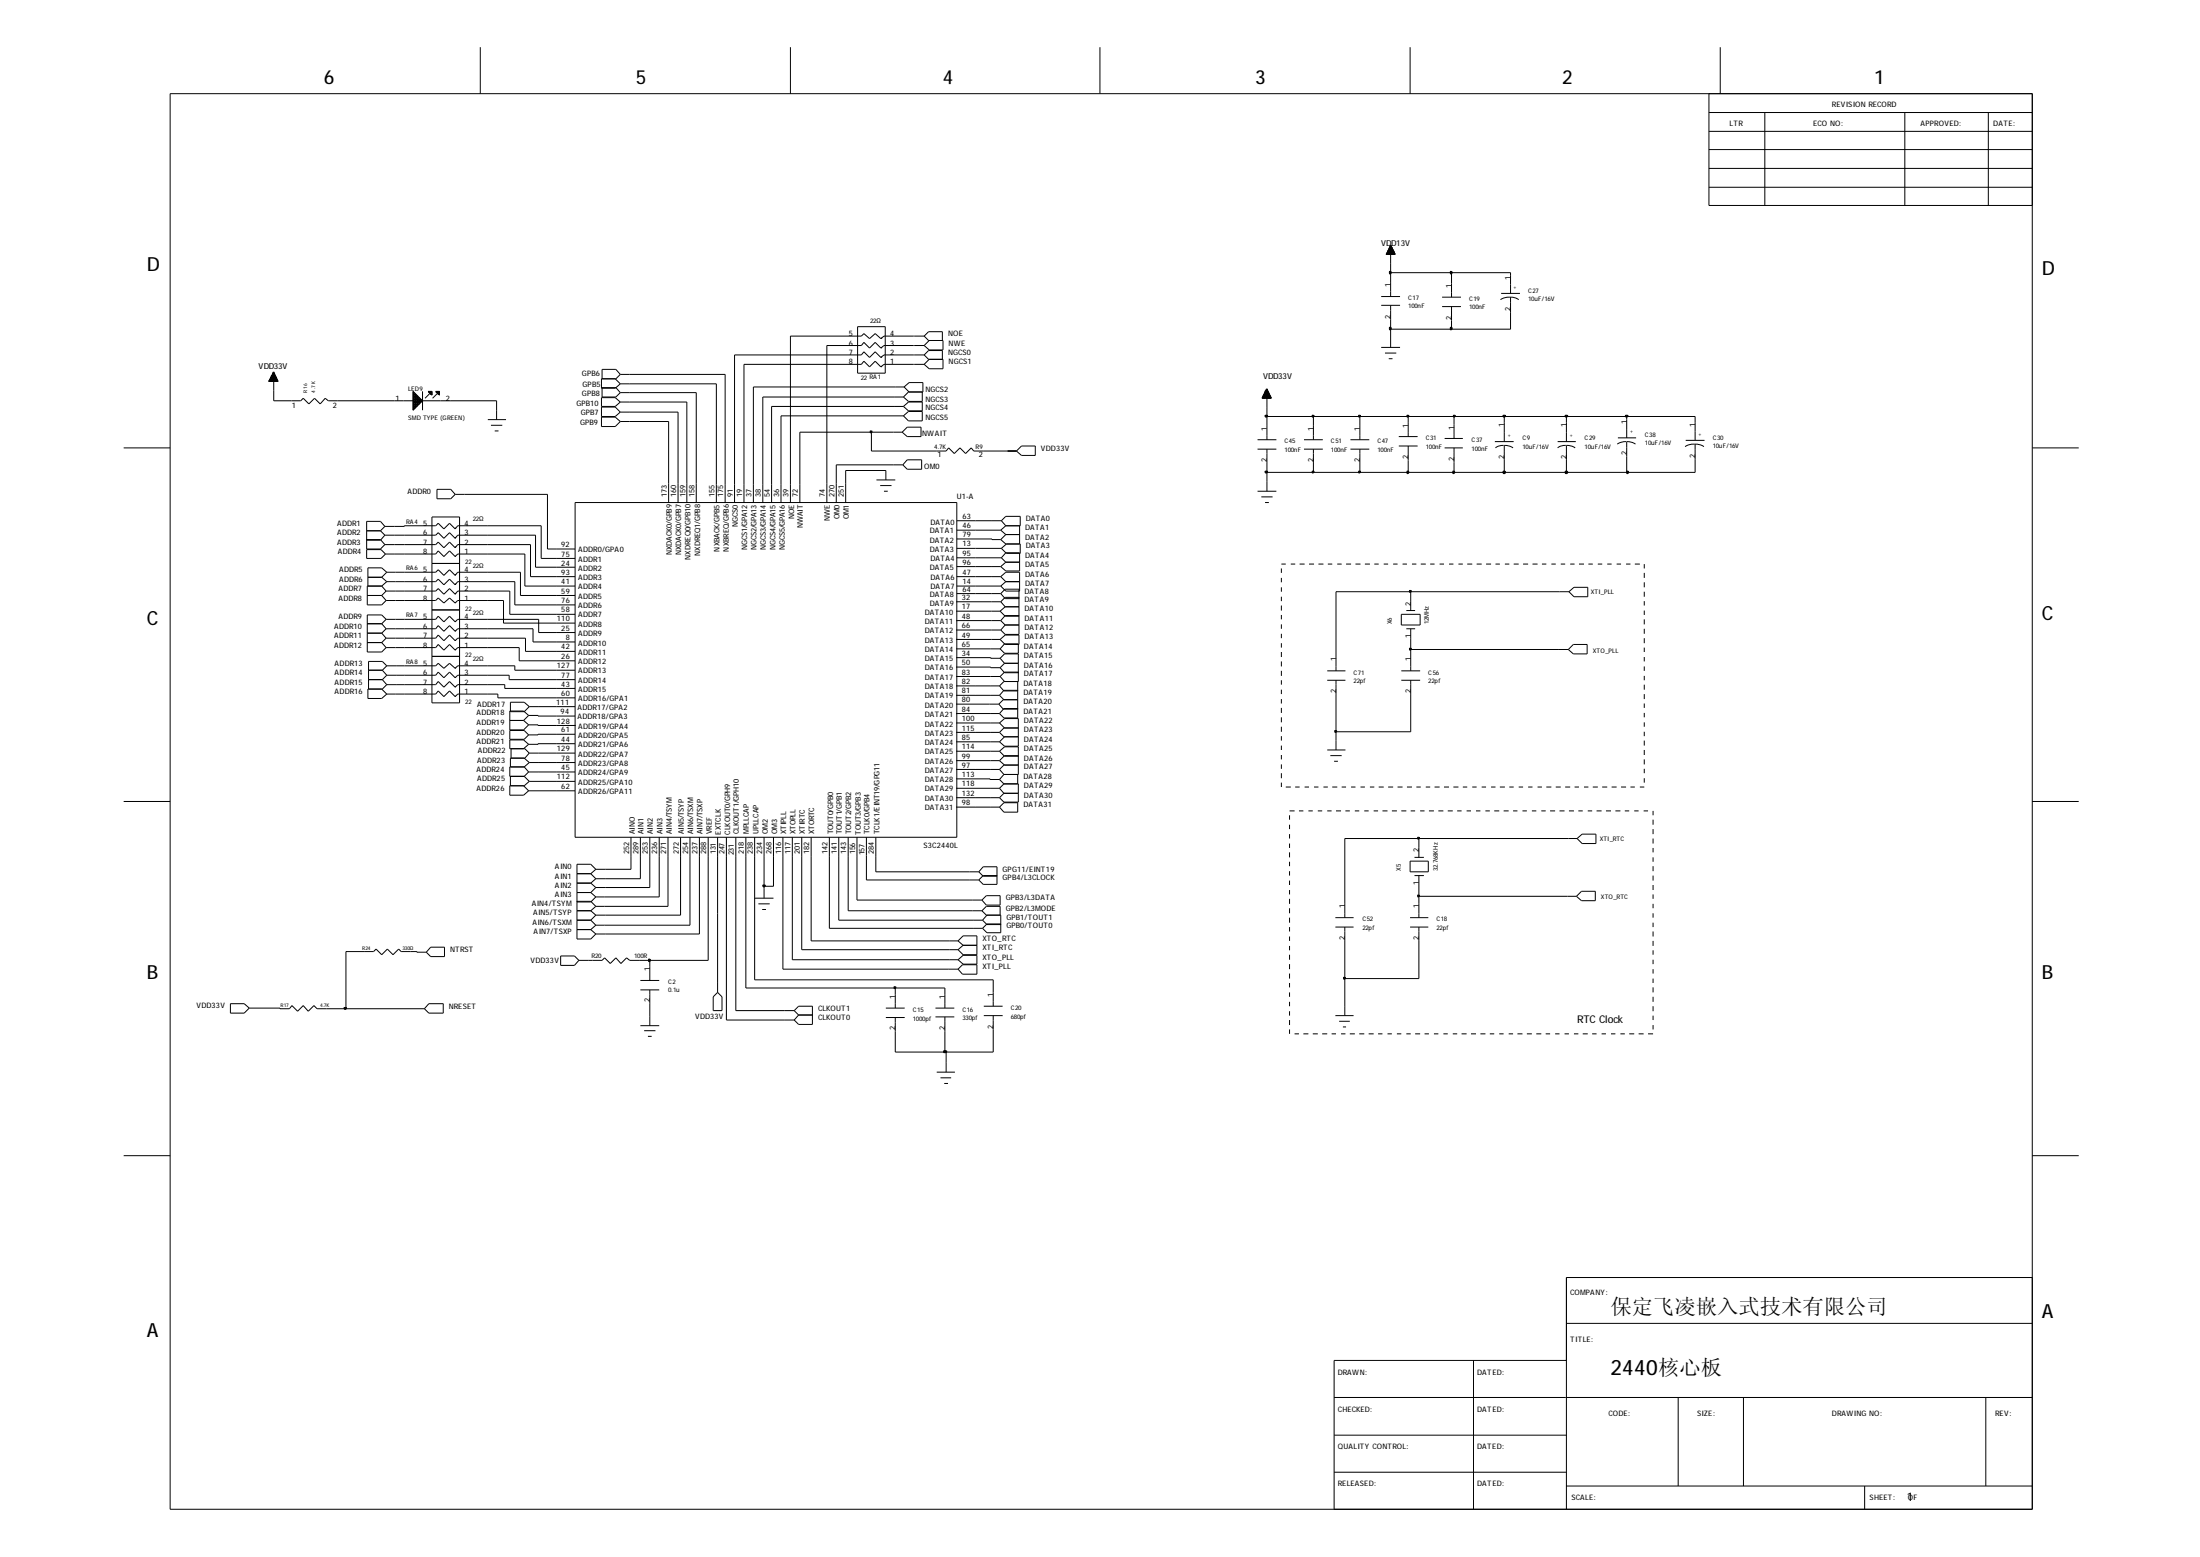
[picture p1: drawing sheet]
<svg xmlns="http://www.w3.org/2000/svg" width="297mm" height="210mm" viewBox="0 0 297 210" stroke-linecap="round" stroke-linejoin="round" font-family="sans-serif">
<g fill="none" stroke="#000" stroke-width=".13">
<path d="M22.9 12.6h251.2v190.9h-251.2zM64.8 6.4v6.2M106.6 6.4v6.2M148.3 6.4v6.2M190.2 6.4v6.2M230.5 15.2h43.6M230.5 17.7h43.6M230.5 12.6v15.1h43.6M232 6.4v6.2M238 15.2v12.5M256.9 15.2v12.5M268.1 15.2v12.5"/>
<path d="M186.3 40h2.5M186.9 34.3h1.2M187 34.1h1.1v.2M187.1 34h.9v.3M187.2 33.8h.8v.5M187.3 33.6h.6v.7M187.4 33.5h.4v.8M187.5 33.3h.2v1M187.5 33.2h.1M187.5 33.1v1.2M187.5 36.8h16.2v2.8M187.5 33v7"/>
<path d="M187.5 33l-.6 1.3M187.5 33l.6 1.3M187.5 33.1h.1v1.2M187.7 33.4h-.3v.9M187.8 33.5h-.5v.8M187.9 33.7h-.7v.6M188 33.9h-.9v.4M188 34.1h-1v.2M188.1 34.2h-1.2v.1M195.7 36.8v3.3M202.4 39.6h2.6M230.5 20.2h43.6"/>
<path d="M230.5 22.7h43.6M230.5 25.2h43.6M36.3 51.3h1.1M36.3 51.4v-.2h1.1v.2M36.4 51.2h.9v.2M36.5 51h.8M36.5 51.4v-.5h.8v.5M36.6 50.8h.6M36.6 50.7h.6v.7M36.6 50.6v.8M36.7 50.6h.4v.8M36.7 50.5h.3"/>
<path d="M36.8 50.3h.2v1.1M36.8 50.2h.1M36.8 50.1v1.3M36.9 50.1v3.9h3.7l.3-.3 .8 .8 .7-.8 .8 .8 .7-.8 .4 .3h11.4M36.9 50.1l.6 1.3h-1.3zM37 50.4h-.3v1M37.1 50.6h-.4v.8M37.3 51.1h-.9v.3M55.7 52.8l1.3 1.2-1.3 1.3zM55.7 54.1h1.3M55.7 53.9h1.2M55.7 53.9h1"/>
<path d="M55.7 53.7h.9M55.7 53.6h.8M55.7 53.4h.7M55.7 53.4h.5M55.7 53.2h.4M55.7 53.1h.3M55.7 52.9h.2M55.8 52.9v2.3h-.1M56 53v2h-.3M56 53.2v1.8h-.3M56.2 53.3v1.5h-.5M56.3 53.4v1.3h-.6"/>
<path d="M56.5 53.5v1h-.8M56.6 53.7v.8h-.9M56.7 53.8v.5h-1M56.8 53.9v.3h-1.1M57 54h10v2.6M57 52.8v2.5M57.7 52.8h.6v.5zM57.7 52.8h.6M57.8 52.8v.1h.5M58 52.8v.2l-.7 .7M58 53.1h.3M58.1 52.8v.4h.2"/>
<path d="M58.8 52.8h.5v.5zM58.8 52.8h.5M58.8 52.8v.1h.5M59 53.1h.3M59 52.8v.2l-.7 .7M59.1 52.8v.4h.2M65.8 56.6h2.4M66.2 57.3h1.5M66.7 58.1h.5M81.1 53.6h1.9l.7 .6-.7 .6h-1.9zM81.1 54.9h1.9l.7 .7-.7 .5h-1.9zM81.1 56.2h1.9l.7 .6-.7 .7h-1.9z"/>
<path d="M81.2 52.3h1.9l.6 .6-.6 .6h-1.9zM83 51.1l.7 .6M83.7 50.5h14.1v17.2M83.7 51.7h12.9v16M83.7 52.9h10.2v14.8M83.7 54.2h8.9v13.5M83.7 55.6h7.7v12.1M83.7 56.8h6.5v10.9M83.7 50.5l-.6 .6h-2v1.2h1.9l.7-.6M83.7 50.5l-.6-.7h-1.9v1.3M115.7 44h3.7v6.3h-3.7zM117.5 58.3v2.5h10.1l.3-.4 .8 .7 .8-.7 .7 .7 .8-.7 .3 .4h5.8"/>
<path d="M118.8 45.6l-.8-.6-.7 .6-.8-.6-.3 .3h-9.6v22.4M118.8 46.9l-.8-.7-.7 .7-.8-.7-.3 .4h-4.7v21.1M118.8 49.5l-.8-.8-.7 .8-.8-.8-.3 .4h-15.9v18.6M118.8 48.2l-.8-.8-.7 .8-.8-.8-.3 .5h-17.1v19.8M119 49.4l-.2 .1M119 48.1l-.2 .1M119 46.8l-.2 .1M119 45.6h-.2M121.7 58.3h-13.8v9.4M121.8 56.1h-16.5v11.6M121.8 54.8h-17.7v12.9M121.8 53.5h-18.9v14.2"/>
<path d="M121.8 54.8l.7-.6h1.9v1.2h-1.9zM121.8 56.1l.7-.6h1.9v1.2h-1.9zM121.9 52.2h-20.3v15.5M121.9 52.2l.7-.6h1.9v1.2h-2l-.7 .7M121.9 52.2l.7 .6M122.3 57.6h1.9v1.3h-1.9l-.6-.6zM124.4 52.8v1.3h-1.9l-.7-.6M124.6 49.1h-5.4l-.4 .4M124.6 47.9h-5.4l-.4 .3M124.6 46.6h-5.4l-.4 .3M124.6 45.3h-5.4l-.4 .3M124.6 47.9l.6-.6h1.9v1.1"/>
<path d="M124.6 45.3l.6-.6h1.9v1.2M124.6 47.9l.6 .5h2v1.3h-1.9l-.7-.6M124.6 45.3l.6 .6h2v1.3h-1.9l-.7-.6M125.3 48.4l-.7 .7M125.3 45.9l-.7 .7M169.6 59.3h2.5M170.3 53.6h1.1M170.3 53.4h1.1v.3M170.3 53.4h1M170.3 53.7v-.4h1v.4M170.4 53.2h.8v.5M170.5 53h.6"/>
<path d="M170.5 52.9v.8M170.6 52.9h.5v.8M170.6 52.8h.4v.9M170.6 52.8h.4M170.6 52.7v1M170.7 52.7h.2v1M170.8 52.5h.1M170.8 52.4v1.3M170.9 52.4v6.9M170.9 52.4l.5 1.3h-1.2zM170.9 56.1h57.7v3.3M170.9 52.6h-.2v1.1"/>
<path d="M171.2 53.1h-.8v.6M171.4 53.5h-1.1v.2M175.9 59.3h2.5M177.1 56.1v3.2M182.1 59.3h2.6M183.4 56.1v3.2M186.3 41.2h2.5M186.3 46.8h2.5M186.8 47.6h1.5M187.3 48.4h.5M187.5 41.2v5.6M188.6 58.9h2.6"/>
<path d="M189.9 56.1v2.8M194.5 41.3h2.5M194.5 40.1h2.5M194.8 59.1h2.5M195.7 41.3v3.1M196.1 56.1v3M201.6 59.5h2.5M202.4 40.4l.5-.3h.6h.8l.5 .3M202.9 56.1v3.4M203.7 40.1v4.3h-16.2M210.1 59.5h2.4M211.2 56.1v3.4"/>
<path d="M218.2 59h2.4M219.3 59.5l-.6 .1-.6 .3M219.4 56.1v2.9M220.6 59.9l-.6-.3-.6-.1v4.2M227.3 59.4h2.6M228.6 59.9v3.8h-57.7M16.7 60.4h6.2M49.4 74.1h2l.6 .6-.6 .6h-2zM49.4 72.7h1.9l.6 .7M49.4 71.6h1.9M49.6 77.8h1.9M51.3 71.6l.6 .6"/>
<path d="M51.5 79h-2v2.5h2l.6-.5M51.5 77.8l.7 .6M51.5 79l.6 .7M51.9 71l-.6-.7h-1.9v3.7h1.9l.6-.6M51.9 72.2h6.9l.3-.4 .8 .8 .7-.8 .8 .8M51.9 73.4h6.9l.3-.3 .8 .7 .7-.7 .8 .7M51.9 71l6.9-.1 .3-.4 .8 .8 .7-.8 .8 .8M51.9 71l-.6 .6M51.9 72.2l-.6 .6h-1.9M52 74.7h6.8l.3-.4 .8 .7 .7-.7 .8 .7 .3-.3h9.1v4.3h6.8M52.1 79.7h6.7l.3-.4 .8 .8 .7-.8 .8 .8M52.1 79.7l-.6 .6"/>
<path d="M52.2 78.4h6.6l.3-.3 .8 .7 .7-.7 .8 .7M52.2 77.1h6.6l.3-.3 .8 .8 .7-.8 .8 .8M52.2 77.1l-.7 .7M52.2 77.1l-.7-.5h-1.9v2.4M52.2 78.4l-.7 .6M58.3 69.7h3.7v25.1h-3.7zM58.3 76h3.7M58.9 66h1.9l.6 .6-.6 .6h-1.9zM61.4 66.6h12.4v7.4h3.8M61.4 71.3l.3-.4h11.3v4.4h4.6M61.4 72.6l.3-.4h10.5v4.3h5.4M61.4 73.8l.3-.4h9.8v4.3h6.1"/>
<path d="M61.4 77.6l.3-.5h8.5v3.2h7.4M61.4 78.8l.3-.4h7.7v3.1h8.2M61.5 73.7l-.1 .1M61.5 72.4l-.1 .2M61.5 71.1l-.1 .2M61.5 79.9l-.1 .2M61.5 78.7l-.1 .1M61.5 77.4l-.1 .2M77.6 67.7h51.4v45.2h-51.4zM118.2 64.7h2.5M118.7 65.5h1.5M119.2 66.2h.5"/>
<path d="M119.5 64.7v-1.3h-5.5v4.3M121.8 62.7h-9v5M122.3 62h2v1.3h-2l-.5-.6zM129 77.7h6M129 79h6M129 76.4h6M129 73.9h6M129 72.7h4.8h1.2M129 71.5h6M129 70.2h6M129 75.2h6M135 77.7l.6-.6h1.9v2.6h-1.9l-.6-.7"/>
<path d="M135 72.7l.6 .6h2v1.3h-1.9l-.7-.7M135 71.5l.6 .6M135 77.7l.6 .7M135 70.2l.6-.6h2v1.3h-2M135 70.2l.6 .7M135 75.2l.6-.7h1.9v2.5h-1.9l-.6-.6M135 75.2l.6 .6M135.6 78.4h1.9M135.6 72.1h1.9M135.6 70.9l-.6 .6M135.6 72.1l-.6 .6M135.6 75.8h1.9"/>
<path d="M135.6 75.8l-.6 .6M135.6 78.4l-.6 .6M135.7 73.3l-.7 .6M137.1 60.8l.7-.7h1.8v1.3h-1.8zM137.5 70.9v2.4M169.6 60.6h2.5M169.6 66.2h2.5M170.1 67h1.5M170.6 67.7h.5M170.9 60.6v5.6M172.8 76.6v.6M172.8 77.9v.6"/>
<path d="M172.8 79.2v.6M172.8 76h.6M174.1 76h.6M175.3 76h.6M175.9 60.6h2.5M176.5 76h.7M177.1 60.6v3.1M177.8 76h.7M179.1 76h.6M180.3 76h.6M181.5 76h.7M182.1 60.6h2.6"/>
<path d="M182.8 76h.7M183.4 60.6v3.1M184.1 76h.6M185.3 76h.6M186.6 76h.6M187.9 76h.6M188.6 60.1h2.6M189.1 76h.6M189.9 60.1v3.6M190.2 79.8v2.5M190.4 76h.6M191.6 76h.7"/>
<path d="M192.9 76h.6M194.1 76h.6M194.8 60.4h2.5M195.4 76h.6M196.1 60.4v3.3M196.7 76h.6M197.9 76h.6M199.1 76h.7M200.4 76h.7M201.7 76h.6M202.8 60a1.56 1.56 0 0 0-1.1 .4M202.9 76h.6"/>
<path d="M204 60.4l-.5-.3-.6-.1v3.7M204.1 76h.7M205.4 76h.7M206.7 76h.6M207.9 76h.6M209.2 76h.6M210.5 76h.6M211.2 60a1.56 1.56 0 0 0-1.1 .4M211.6 79.8h-31.4v10.6M211.6 79.8l.7-.6h1.8v1.2h-1.8zM211.8 76h.5M212.4 60.4l-.5-.3-.7-.1v3.7"/>
<path d="M212.9 76h.7M214.2 76h.6M215.5 76h.6M216.7 76h.6M218 76h.6M219.3 76h.6M220.5 76h.6M221.7 76v.6M221.7 77.2v.7M221.7 78.5v.7M221.7 79.8v.6M227.2 60.2l.6-.3h.6h.8l.6 .3"/>
<path d="M274.1 60.4h6.2M49.5 80.3h2M49.5 84.1h2M49.5 85.4h2M49.5 86.6h2M49.7 90.4h1.9M49.7 91.6h1.9M51.5 80.3l.6 .7M51.5 84.1l.6 .7M51.5 85.4l.6 .6M51.5 86.6l.6 .7M51.5 92.9l.7 .7"/>
<path d="M51.6 90.4l.6 .6M51.6 91.6l.6 .7M52.1 81h6.7l.3-.4 .8 .7 .7-.7 .8 .7 .3-.3h6.2v3h9.7M52.1 83.5h6.7l.3-.4 .8 .7 .7-.7 .8 .7 .3-.3h10.9v1.8h5M52.1 84.8h6.7l.3-.5 .8 .8 .7-.8 .8 .8 .3-.3h10.2v1.7h5.7M52.1 86h6.7l.3-.4 .8 .8 .7-.8 .8 .8 .3-.4h9.2v1.8h6.7M52.1 87.3h6.7l.3-.4 .8 .7 .7-.7 .8 .7 .3-.3h8.3v1.8h7.6M52.1 83.5l-.6-.6h-2v5h2l.6-.6M52.1 83.5l-.6 .6M52.1 84.8l-.6 .6M52.1 86l-.6 .6M52.2 89.8h6.6l.3-.4 .8 .7 .7-.7 .8 .7 .3-.3h7.7v.6h8.2"/>
<path d="M52.2 91h6.6l.3-.4 .8 .8 .7-.8 .8 .8 .3-.4h7v.6h8.9M52.2 92.3h6.6l.3-.4 .8 .7 .7-.7 .8 .7 .3-.3h6.4v.5h9.5M52.2 93.6h6.6l.3-.5 .8 .8 .7-.8 .8 .8 .3-.3h5.4v.5h10.5M52.2 92.3l-.6 .6h-2v1.3h1.9l.7-.6M52.2 89.8l-.6 .6M52.2 89.8l-.6-.6h-1.9v3.7M52.2 91l-.6 .6M58.3 82.2h3.7M58.3 88.5h3.7M61.4 80.1l.3-.4h7v3.1h8.9M68.7 97.1h1.9M68.7 98.5h2l.6 .6-.6 .6h-2z"/>
<path d="M68.8 94.7h1.9l.7 .6-.7 .6h-1.9zM70.6 97.1l.7 .6M71.3 96.4h1.3v.1h5M71.3 97.7h1.3v.1h5M71.3 96.4l-.7 .7M71.3 96.4l-.7-.5h-1.9v2.5h1.9l.7-.7M71.4 95.3h6.2M77.6 99h-5v.1h-1.3M128.9 81.1h6.1M128.9 82.4h6M128.9 83.7h6.1M128.9 84.9h6.1"/>
<path d="M128.9 86.2h6M128.9 87.5h6M128.9 88.7h6M128.9 89.9l6 .1M128.9 91.2h6M128.9 92.5h5.9M128.9 93.7h5.9M128.9 94.9h5.8M128.9 96.2h5.9M128.9 97.5h5.9M128.9 98.7h5.9M129 80h6"/>
<path d="M134.7 94.9l.6 .7h1.9M134.8 97.5l.7-.6h1.8v3.7h-1.8l-.7-.6M134.8 92.5l.6 .6h1.8M134.8 93.7l.6 .6M134.8 97.5l.7 .6M134.8 98.7l.6 .6h1.9M134.9 86.2l.7-.6h1.8v1.3h-1.8zM134.9 82.4l.7 .7h1.8M134.9 88.7l.6-.5h1.8v3.7h-1.9l-.6 .6M134.9 88.7l.6 .7M134.9 90l.6 .7h1.8M134.9 91.2l.6 .7"/>
<path d="M135 80l.6 .7h1.8M135 80l.6-.6h1.8v6.1h-1.8l-.6-.6M135 81.1l.6 .7M135 83.7l.6 .6M135.5 86.8h1.8v1.3h-1.8l-.6-.6zM135.5 89.4h1.8M135.5 89.4l-.6 .6M135.5 99.3l-.7 .7M135.6 84.3h1.8M135.6 81.8h1.8M135.6 81.8l-.7 .6M135.6 84.3l-.6 .6"/>
<path d="M137.2 91.9v4.9h-1.8l-.6-.6M137.2 94.3h-1.9l-.6 .6M137.2 93.1h-1.8l-.6 .6M137.2 95.5h-1.8l-.6 .7M137.3 90.6h-1.8l-.6 .6M137.3 98.1h-1.9l-.6 .6M137.4 80.5h-1.8l-.6 .6M137.4 83h-1.8l-.6 .7M172.8 80.4v.6M172.8 81.6v.7M172.8 82.9v.6M172.8 84.2v.6"/>
<path d="M172.8 85.4v.6M172.8 86.7v.6M172.8 87.9v.7M172.8 89.2v.6M172.8 90.4v.7M172.8 91.7v.6M172.8 93v.6M172.8 94.2v.6M172.8 95.4v.7M172.8 96.7v.7M172.8 98v.7M172.8 99.2v.6"/>
<path d="M179 91.7h2.4M179 90.4h2.4M180.2 91.7v9.4M189 82.8h2.5v1.5h-2.5zM189 91.7h2.5M189 90.4h2.5M189.7 84.8h1.1M189.7 82.3h1.1M190.2 84.8v5.6M190.2 91.7v7h-10M190.2 87.6h21.3M212.2 86.9h1.8v1.3h-1.8l-.7-.6z"/>
<path d="M221.7 81v.6M221.7 82.3v.6M221.7 83.5v.7M221.7 84.8v.6M221.7 86v.7M221.7 87.3v.6M221.7 88.6v.6M221.7 89.8v.6M221.7 91.1v.6M221.7 92.3v.7M221.7 93.6v.6M221.7 94.8v.6"/>
<path d="M221.7 96.1v.6M221.7 97.4v.6M221.7 98.7v.5M221.7 99.8v.7M16.7 108h6.2M68.8 104.7v1.2M68.9 100.9v1.3M70.6 105.9l.7 .7M70.7 103.4h-2v1.3h2M70.7 102.2l.7 .6M70.7 103.4l.6 .7M70.7 104.7l.7 .6"/>
<path d="M71.3 104.1h6.3M71.3 106.6h6.3M71.3 100.3l-.7-.5h-1.9v1.1h2.1l.6 .6M71.3 100.3l-.7 .6M71.3 104.1l-.6 .6M71.4 101.5h6.2M71.4 102.8h6.2M71.4 105.3h6.2M71.4 101.5l-.6 .7h-2v1.2M71.4 105.3l-.7 .6h-2v1.3h1.9l.7-.6M71.4 102.8l-.7 .6M77.6 100.3h-5h-1.3"/>
<path d="M77.8 119.1h1.9M77.8 117.8h1.9M79.7 119.1l.6 .5M79.7 117.8l.6 .7M80.3 117.2l-.6-.7h-1.9v10.1h1.9l.6-.7M80.3 119.6l-.6 .7M80.3 118.5l-.6 .6M80.3 117.2l-.6 .6M85.1 112.9v4.3h-4.8M86.4 112.9v5.6h-6.1M87.6 112.9v6.7h-7.3M88.9 112.9v8h-8.6"/>
<path d="M90.1 112.9v9.3h-9.8M91.8 112.9v10.5h-11.5M93 112.9v11.8h-12.7M94.3 112.9v13h-14M95.5 112.9v16.6h-10.6l-.4-.4-.8 .8-.6-.8-.8 .8-.8-.8-.3 .4h-3.1M96.8 112.9v20.9M98 112.9v24.6h9.1M99.2 112.9v23.3h7.9M100.6 112.9v20.3h26.8v2.7M101.8 112.9v19.2h32.1v3.6M103 112.9v8.2M104.3 112.9v6.6h-1.3"/>
<path d="M105.6 112.9v17.8h23.6M106.8 112.9v16.5h22.4M108.1 112.9v15.1h21.1M109.4 112.9v13.9h19.8M111.8 112.9v12.3h20.7M113.1 112.9v11.2h19.4M114.4 112.9v9.9h18M115.6 112.9v8.4h16.8M116.8 112.9v5.7h15.2M118.1 112.9v4.6h13.9M128.9 100h5.9M128.9 101.3h5.9"/>
<path d="M128.9 102.5h5.9M128.9 103.7h5.9M128.9 105l5.9 .1M128.9 106.3h5.9M128.9 107.5h5.9M128.9 108.8h5.9M132 117.5l.6 .6h1.9M132 117.5l.6-.6h1.9v2.3h-1.9l-.6-.6M134.5 118h-1.9l-.6 .6M134.8 101.3l.7-.6h1.8v3.7h-1.9M134.8 108.8l.6-.6h1.8v1.3h-1.8zM134.8 101.3l.7 .7h1.8"/>
<path d="M134.8 102.5l.7 .6M134.8 103.7l.6 .7M134.8 105.1l.6 .6M134.8 106.3l.6 .6M135.4 105.7h1.9v2.4h-1.9l-.6-.6M135.4 104.4l-.6 .7M135.4 106.9h1.9M135.4 105.7l-.6 .6M135.4 106.9l-.6 .6M137.2 104.4v1.3M137.3 103.1h-1.9l-.6 .6M137.3 101.9h-1.8l-.7 .6"/>
<path d="M172.8 100.5v.6M172.8 101.8v.6M172.8 103.1v.5M172.8 104.2v.7M172.8 105.5v.6M173.4 106.1h.7M173.9 109.9v.6M173.9 111.2v.6M173.9 112.5v.5M173.9 113.7v.6M173.9 114.9v.7M173.9 116.2v.6"/>
<path d="M173.9 117.4v.6M173.9 118.7v.6M173.9 120v.6M173.9 109.3h.7M174.7 106.1h.6M175.2 109.3h.6M175.9 106.1h.6M176.4 109.3h.6M177.2 106.1h.6M177.7 109.3h.6M178.5 106.1h.6M179 109.3h.6"/>
<path d="M179 101.1h2.4M179.4 101.9h1.5M179.7 106.1h.6M179.9 102.6h.5M180.2 109.3h.6M180.9 106.1h.6M181.4 109.3h.6M182.2 106.1h.6M182.7 109.3h.6M183.5 106.1h.6M184 109.3h.6M184.7 106.1h.6"/>
<path d="M185.3 109.3h.5M185.9 106.1h.7M186.4 109.3h.7M187.2 106.1h.7M187.7 109.3h.7M188.5 106.1h.6M189 109.3h.7M189.7 106.1h.7M190.2 116.1h2.4v1.4h-2.4zM190.2 109.3h.6M190.8 118h1.2M190.8 115.6h1.2"/>
<path d="M191 106.1h.6M191.3 113v2.6M191.3 118v5.7M191.5 109.3h.6M192.3 106.1h.6M192.7 109.3h.7M193.5 106.1h.6M194 109.3h.6M194.7 106.1h.7M195.2 109.3h.7M196 106.1h.7M196.5 109.3h.6"/>
<path d="M197.3 106.1h.6M197.8 109.3h.6M198.5 106.1h.6M199.1 109.3h.5M199.8 106.1h.6M200.3 109.3h.6M201.1 106.1h.6M201.5 109.3h.7M202.3 106.1h.6M202.8 109.3h.7M203.5 106.1h.6M204 109.3h.6"/>
<path d="M204.8 106.1h.6M205.3 109.3h.6M206.1 106.1h.6M206.6 109.3h.6M207.3 106.1h.6M207.9 109.3h.5M208.5 106.1h.7M209 109.3h.7M209.8 106.1h.7M210.3 109.3h.7M211.1 106.1h.7M211.6 109.3h.7"/>
<path d="M212.3 106.1h.6M212.7 113h-31.3v10.7M212.7 113l.7-.5h1.8v1.2h-1.8zM212.9 109.3h.5M213.6 106.1h.6M214.1 109.3h.6M214.8 106.1h.7M215.3 109.3h.7M216.1 106.1h.6M216.6 109.3h.7M217.3 106.1h.7M217.8 109.3h.7"/>
<path d="M218.6 106.1h.7M219.1 109.3h.6M219.9 106.1h.6M220.4 109.3h.6M221.1 106.1h.6M221.7 109.3h.5M221.7 101.1v.7M221.7 102.4v.7M221.7 103.6v.6M221.7 104.9v.6M222.9 109.3v.6M222.9 110.5v.7"/>
<path d="M222.9 111.8v.7M222.9 113v.7M222.9 114.3v.6M222.9 115.6v.6M222.9 116.8v.6M222.9 118v.7M222.9 119.3v.7M274.1 108h6.2M31.1 135.3h1.8l.7 .6-.7 .7h-1.8zM33.6 135.9l5.4 .1 .4-.4 .7 .7 .8-.7 .7 .7 .7-.7 .5 .4h14.4M57.5 128.4l-3.4-.1-.3-.4-.8 .8-.8-.8-.7 .8-.8-.8-.3 .4h-3.7v7.7M57.8 135.3h2v1.3h-2l-.6-.6z"/>
<path d="M58.1 127.7h1.8v1.3h-1.8l-.6-.6zM75.6 128.9h1.9l.6 .6-.6 .6h-1.9zM77.8 122.8h1.9M77.8 121.5h1.9l.6 .7M77.8 124.1h1.9M77.8 125.3h1.9M77.8 120.3h1.9M79.7 122.8l.6 .6M79.7 124.1l.6 .6M79.7 125.3l.6 .6M79.7 120.3l.6 .6M80.3 122.2l-.6 .6"/>
<path d="M80.3 123.4l-.6 .7M80.3 124.7l-.6 .6M80.3 120.9l-.6 .7h-1.9M86.4 133.4h2.5M86.4 132.2h2.5M86.4 138.3h2.5M86.9 139h1.5M87.4 139.7h.5M87.6 129.5v2.7M87.6 133.4v4.9M96.8 133.8l.6 .6v1.8h-1.2v-1.8zM101.8 121.1h2.5"/>
<path d="M102.3 121.8h1.5M102.8 122.6h.5M107.1 136.2l.6-.5h1.9v2.4h-1.9l-.6-.6M107.1 136.2l.6 .6M107.7 136.8h1.9M107.7 136.8l-.6 .7M119.5 137.2h2.5M119.5 135.9h2.5M120.7 133.2v2.7M126.2 135.9h2.5M126.2 137.1h2.5M127.4 137.1v4.7"/>
<path d="M129.2 126.8l.7 .6M129.2 126.8l.7-.6h1.8v2.5h-1.8l-.7-.7M129.2 129.4l.7-.6h1.8v1.2h-1.8zM129.2 130.7l.6-.6h1.9v1.2h-1.9zM129.9 127.4h1.8M129.9 127.4l-.7 .6M132.4 122.8l.6-.6h1.9v1.2M132.4 122.8l.6 .6h2v2.3h-1.9l-.6-.5M132.4 121.3l.6-.6h1.9v1.3h-1.9zM132.5 124.1l.6 .5h1.9M132.7 136.9h2.5M132.7 135.7h2.5"/>
<path d="M133.1 123.4l-.6 .7M133.9 136.9v4.9h-13.2v-4.6M135 124.6h-1.9l-.6 .6M173.9 121.2v.6M173.9 122.4v.7M173.9 123.7v.7M173.9 125v.6M173.9 126.3v.5M173.9 127.5v.6M173.9 128.7v.7M173.9 130v.7M173.9 131.2v.7"/>
<path d="M173.9 132.5v.6M173.9 133.8v.6M173.9 135.1v.6M173.9 136.3v.6M173.9 137.5v.7M173.9 138.8v.6M174.6 139.4h.6M175.8 139.4h.6M177 139.4h.7M178.3 139.4h.7M179.6 139.4h.6M180.1 136.9h2.4"/>
<path d="M180.1 125h2.4M180.1 123.7h2.4M180.6 137.7h1.4M180.8 139.4h.6M181.1 138.4h.4M181.4 125v11.9M182 139.4h.7M183.3 139.4h.7M184.6 139.4h.7M185.8 139.4h.6M187.1 139.4h.6M188.4 139.4h.6"/>
<path d="M189.7 139.4h.5M190.2 125h2.4M190.2 123.7h2.4M190.8 139.4h.7M191.3 125v6.9h-9.9M191.3 120.8h21.3M192.1 139.4h.6M193.4 139.4h.6M194.6 139.4h.6M195.9 139.4h.6M197.1 139.4h.7M198.4 139.4h.7"/>
<path d="M199.6 139.4h.7M200.9 139.4h.6M202.2 139.4h.6M203.5 139.4h.5M204.6 139.4h.7M205.9 139.4h.7M207.2 139.4h.7M208.4 139.4h.6M209.7 139.4h.6M211 139.4h.6M212.3 139.4h.6M213.3 120.2h1.8v1.2h-1.8l-.7-.6z"/>
<path d="M213.4 139.4h.7M214.7 139.4h.6M216 139.4h.6M217.3 139.4h.5M218.5 139.4h.6M219.7 139.4h.7M221 139.4h.7M222.2 139.4h.7M222.9 120.6v.6M222.9 121.8v.6M222.9 123.1v.6M222.9 124.4v.6"/>
<path d="M222.9 125.6v.7M222.9 126.8v.7M222.9 128.1v.6M222.9 129.4v.6M222.9 130.7v.5M222.9 131.9v.6M222.9 133.1v.7M222.9 134.4v.7M222.9 135.7v.6M222.9 136.9v.6M222.9 138.2v.6M16.7 155.8h6.2"/>
<path d="M126.3 144.5h2.5M126.8 145.3h1.5M127.3 146.1h.5M127.6 141.8v2.7M274.1 155.8h6.2M211.2 178.4h62.9M274.1 172.2h-62.9v31.3M179.9 188.4h94.2M179.9 193.5h31.3M179.9 198.5h31.3M198.7 183.4v20.1M211.2 183.4h-31.3v20.1"/>
<path d="M226.3 188.4v11.9M235.1 188.4v11.9M267.8 188.4v11.9M211.2 200.3h62.9M251.5 200.3v3.2"/>
</g>
<g fill="#000" stroke="#000" stroke-width=".13">
<path d="M187.4 36.6h.2v.3h-.2z" fill-rule="evenodd"/>
<path d="M195.6 36.6h.2v.2l-.1 .1z" fill-rule="evenodd"/>
<path d="M117.4 58.1h.1v.2h-.1z" fill-rule="evenodd"/>
<path d="M170.6 56h.3v.2h-.3z" fill-rule="evenodd"/>
<path d="M177 56h.2v.2h-.2z" fill-rule="evenodd"/>
<path d="M183.2 56h.2v.2h-.2z" fill-rule="evenodd"/>
<path d="M187.4 44.1h.2v.2l-.1 .2z" fill-rule="evenodd"/>
<path d="M189.7 56h.2v.2h-.2z" fill-rule="evenodd"/>
<path d="M195.6 44.1h.2v.2l-.1 .2z" fill-rule="evenodd"/>
<path d="M196 56h.2v.2h-.2z" fill-rule="evenodd"/>
<path d="M202.7 56l.3 .1-.1 .1h-.2z" fill-rule="evenodd"/>
<path d="M211.1 56l.3 .1-.2 .1h-.1z" fill-rule="evenodd"/>
<path d="M219.2 56h.3v.2h-.3z" fill-rule="evenodd"/>
<path d="M170.6 63.5h.3v.2h-.3z" fill-rule="evenodd"/>
<path d="M177 63.5h.2v.2h-.2z" fill-rule="evenodd"/>
<path d="M183.2 63.5h.2v.2h-.2z" fill-rule="evenodd"/>
<path d="M189.7 63.5h.2l.1 .2-.2 .2z" fill-rule="evenodd"/>
<path d="M190.1 79.6h.2v.2h-.2z" fill-rule="evenodd"/>
<path d="M195.9 63.5h.2v.3h-.2z" fill-rule="evenodd"/>
<path d="M202.7 63.5h.3v.3h-.3z" fill-rule="evenodd"/>
<path d="M211.1 63.5h.3v.3h-.3z" fill-rule="evenodd"/>
<path d="M219.4 63.5h.2v.2l-.1 .2z" fill-rule="evenodd"/>
<path d="M180 98.5h.2v.2h-.2z" fill-rule="evenodd"/>
<path d="M190.1 87.4h.2v.2h-.2z" fill-rule="evenodd"/>
<path d="M102.9 119.3h.3v.2h-.3z" fill-rule="evenodd"/>
<path d="M191.2 112.9h.2v.2h-.2z" fill-rule="evenodd"/>
<path d="M46.4 135.8h.3v.2h-.3z" fill-rule="evenodd"/>
<path d="M87.5 129.3h.2v.3h-.2z" fill-rule="evenodd"/>
<path d="M120.6 133h.2v.2h-.2z" fill-rule="evenodd"/>
<path d="M181.2 131.8h.2v.2h-.2z" fill-rule="evenodd"/>
<path d="M191.2 120.7h.2v.2h-.2z" fill-rule="evenodd"/>
<path d="M127.3 141.7h.2v.2h-.2z" fill-rule="evenodd"/>
<path d="M127.4 141.7h.2v.2h-.2z" fill-rule="evenodd"/>
</g>
<g font-size="2.9">
<text x="217.2" y="177.1">保定飞凌嵌入式技术有限公司</text>
<text x="217.2" y="185.4">2440核心板</text>
</g>
<g font-size="2.6">
<text x="43.7" y="11.4">6</text>
<text x="85.8" y="11.4">5</text>
<text x="127.2" y="11.4">4</text>
<text x="169.2" y="11.4">3</text>
<text x="210.7" y="11.4">2</text>
<text x="252.7" y="11.4">1</text>
<text x="19.8" y="36.5">D</text>
<text x="275.3" y="37.1">D</text>
<text x="275.3" y="83.6">C</text>
<text x="19.8" y="84.3">C</text>
<text x="19.8" y="131.9">B</text>
<text x="275.3" y="131.9">B</text>
<text x="275.3" y="177.7">A</text>
<text x="19.8" y="180.3">A</text>
</g>
<text font-size="1.6" x="257.1" y="202.4">1</text>
<text font-size="1.4" x="212.7" y="137.9">RTC Clock</text>
<g font-size="1.1">
<text x="186.3" y="33.2">VDD13V</text>
<text x="34.9" y="49.7">VDD33V</text>
<text x="170.3" y="51.1">VDD33V</text>
</g>
<g font-size="1">
<text x="233.3" y="17">LTR</text>
<text x="244.5" y="17">ECO NO:</text>
<text x="247.1" y="14.5">REVISION RECORD</text>
<text x="259" y="17">APPROVED:</text>
<text x="268.8" y="17">DATE:</text>
<text x="187.5" y="38.7" transform="rotate(-90 187.5 38.7)">1</text>
<text x="195.7" y="38.8" transform="rotate(-90 195.7 38.8)">1</text>
<text x="203.7" y="41.9" transform="rotate(-90 203.7 41.9)">2</text>
<text x="203.7" y="37.7" transform="rotate(-90 203.7 37.7)">1</text>
<text x="114.5" y="47.9">7</text>
<text x="114.5" y="46.6">6</text>
<text x="114.5" y="45.3">5</text>
<text x="120.1" y="47.9">2</text>
<text x="120.1" y="46.6">3</text>
<text x="120.1" y="45.3">4</text>
<text x="127.8" y="47.9">NGCS0</text>
<text x="127.8" y="45.3">NOE</text>
<text x="127.9" y="46.6">NWE</text>
<text x="187.5" y="42.9" transform="rotate(-90 187.5 42.9)">2</text>
<text x="195.7" y="43.1" transform="rotate(-90 195.7 43.1)">2</text>
<text x="78.5" y="50.7">GPB6</text>
<text x="78.5" y="53.4">GPB8</text>
<text x="78.6" y="52.2">GPB5</text>
<text x="114.5" y="49.1">8</text>
<text x="120.1" y="49.1">1</text>
<text x="124.8" y="52.8">NGCS2</text>
<text x="127.9" y="49.1">NGCS1</text>
<text x="39.4" y="55">1</text>
<text x="44.9" y="55">2</text>
<text x="53.3" y="54">1</text>
<text x="60.1" y="54">2</text>
<text x="77.7" y="54.7">GPB10</text>
<text x="78.2" y="57.2">GPB9</text>
<text x="78.3" y="56">GPB7</text>
<text x="124.4" y="58.8">NWAIT</text>
<text x="124.8" y="54.2">NGCS3</text>
<text x="124.8" y="55.3">NGCS4</text>
<text x="124.8" y="56.6">NGCS5</text>
<text x="170.9" y="58.1" transform="rotate(-90 170.9 58.1)">1</text>
<text x="177.1" y="58.1" transform="rotate(-90 177.1 58.1)">1</text>
<text x="183.4" y="58.1" transform="rotate(-90 183.4 58.1)">1</text>
<text x="189.9" y="57.7" transform="rotate(-90 189.9 57.7)">1</text>
<text x="196.1" y="57.9" transform="rotate(-90 196.1 57.9)">1</text>
<text x="202.9" y="57.6" transform="rotate(-90 202.9 57.6)">1</text>
<text x="211.2" y="57.6" transform="rotate(-90 211.2 57.6)">1</text>
<text x="219.4" y="57.2" transform="rotate(-90 219.4 57.2)">1</text>
<text x="228.6" y="57.5" transform="rotate(-90 228.6 57.5)">1</text>
<text x="124.6" y="63.2">OM0</text>
<text x="126.4" y="61.7">1</text>
<text x="132" y="61.7">2</text>
<text x="140.4" y="60.8">VDD33V</text>
<text x="170.9" y="62.3" transform="rotate(-90 170.9 62.3)">2</text>
<text x="177.1" y="62.3" transform="rotate(-90 177.1 62.3)">2</text>
<text x="183.4" y="62.3" transform="rotate(-90 183.4 62.3)">2</text>
<text x="189.9" y="61.9" transform="rotate(-90 189.9 61.9)">2</text>
<text x="196.1" y="62.2" transform="rotate(-90 196.1 62.2)">2</text>
<text x="202.9" y="61.9" transform="rotate(-90 202.9 61.9)">2</text>
<text x="211.2" y="61.9" transform="rotate(-90 211.2 61.9)">2</text>
<text x="219.4" y="61.4" transform="rotate(-90 219.4 61.4)">2</text>
<text x="228.6" y="61.7" transform="rotate(-90 228.6 61.7)">2</text>
<text x="45.5" y="71">ADDR1</text>
<text x="54.9" y="66.6">ADDR0</text>
<text x="57.1" y="70.9">5</text>
<text x="62.7" y="70.9">4</text>
<text x="89.9" y="67" transform="rotate(-90 89.9 67)">173</text>
<text x="91.2" y="67" transform="rotate(-90 91.2 67)">160</text>
<text x="92.5" y="67" transform="rotate(-90 92.5 67)">159</text>
<text x="93.6" y="67" transform="rotate(-90 93.6 67)">158</text>
<text x="96.4" y="67" transform="rotate(-90 96.4 67)">155</text>
<text x="97.5" y="67" transform="rotate(-90 97.5 67)">175</text>
<text x="98.8" y="67" transform="rotate(-90 98.8 67)">91</text>
<text x="99.5" y="71" transform="rotate(-90 99.5 71)">NGCS0</text>
<text x="100.1" y="67" transform="rotate(-90 100.1 67)">19</text>
<text x="101.3" y="67" transform="rotate(-90 101.3 67)">37</text>
<text x="102.6" y="67" transform="rotate(-90 102.6 67)">38</text>
<text x="103.8" y="67" transform="rotate(-90 103.8 67)">54</text>
<text x="105.1" y="67" transform="rotate(-90 105.1 67)">36</text>
<text x="106.3" y="67" transform="rotate(-90 106.3 67)">39</text>
<text x="107.1" y="70" transform="rotate(-90 107.1 70)">NOE</text>
<text x="107.6" y="67" transform="rotate(-90 107.6 67)">72</text>
<text x="108.3" y="71.1" transform="rotate(-90 108.3 71.1)">NWAIT</text>
<text x="111.3" y="67" transform="rotate(-90 111.3 67)">74</text>
<text x="111.9" y="70.2" transform="rotate(-90 111.9 70.2)">NWE</text>
<text x="112.5" y="67" transform="rotate(-90 112.5 67)">270</text>
<text x="113.2" y="70" transform="rotate(-90 113.2 70)">OM0</text>
<text x="113.8" y="67" transform="rotate(-90 113.8 67)">251</text>
<text x="114.5" y="70" transform="rotate(-90 114.5 70)">OM1</text>
<text x="125.4" y="71.9">DATA1</text>
<text x="125.5" y="70.7">DATA0</text>
<text x="129" y="67.2">U1-A</text>
<text x="129.8" y="71.2">46</text>
<text x="129.8" y="69.9">63</text>
<text x="138.3" y="71.5">DATA1</text>
<text x="138.3" y="70.2">DATA0</text>
<text x="45.5" y="72.2">ADDR2</text>
<text x="45.5" y="73.4">ADDR3</text>
<text x="45.6" y="74.7">ADDR4</text>
<text x="45.7" y="77.1">ADDR5</text>
<text x="57.1" y="74.7">8</text>
<text x="57.1" y="73.4">7</text>
<text x="57.1" y="72.2">6</text>
<text x="57.1" y="77.1">5</text>
<text x="62.7" y="74.7">1</text>
<text x="62.7" y="73.4">2</text>
<text x="62.7" y="72.2">3</text>
<text x="62.7" y="77.1">4</text>
<text x="75.7" y="73.8">92</text>
<text x="75.7" y="75">75</text>
<text x="75.7" y="76.3">24</text>
<text x="75.7" y="77.5">93</text>
<text x="78" y="74.4">ADDR0/GPA0</text>
<text x="78" y="75.7">ADDR1</text>
<text x="78" y="77">ADDR2</text>
<text x="90.6" y="74.9" transform="rotate(-90 90.6 74.9)">NXDACK0/GPB9</text>
<text x="91.9" y="74.9" transform="rotate(-90 91.9 74.9)">NXDACK0/GPB7</text>
<text x="93.1" y="75.5" transform="rotate(-90 93.1 75.5)">NXDREQ0/GPB10</text>
<text x="94.4" y="74.9" transform="rotate(-90 94.4 74.9)">NXDREQ1/GPB8</text>
<text x="97" y="74.4" transform="rotate(-90 97 74.4)">NXBACK/GPB5</text>
<text x="98.3" y="74.4" transform="rotate(-90 98.3 74.4)">NXBREQ/GPB6</text>
<text x="100.8" y="74.2" transform="rotate(-90 100.8 74.2)">NGCS1/GPA12</text>
<text x="102" y="74.2" transform="rotate(-90 102 74.2)">NGCS2/GPA13</text>
<text x="103.3" y="74.2" transform="rotate(-90 103.3 74.2)">NGCS3/GPA14</text>
<text x="104.6" y="74.2" transform="rotate(-90 104.6 74.2)">NGCS4/GPA15</text>
<text x="105.8" y="74.2" transform="rotate(-90 105.8 74.2)">NGCS5/GPA16</text>
<text x="125.4" y="76.8">DATA5</text>
<text x="125.4" y="74.4">DATA3</text>
<text x="125.4" y="73.2">DATA2</text>
<text x="125.5" y="75.6">DATA4</text>
<text x="129.8" y="77.5">47</text>
<text x="129.8" y="76.1">96</text>
<text x="129.8" y="73.7">13</text>
<text x="129.8" y="72.4">79</text>
<text x="129.8" y="74.9">95</text>
<text x="138.3" y="72.7">DATA2</text>
<text x="138.3" y="75.2">DATA4</text>
<text x="138.3" y="76.4">DATA5</text>
<text x="138.3" y="77.7">DATA6</text>
<text x="138.3" y="73.9">DATA3</text>
<text x="45.6" y="79.7">ADDR7</text>
<text x="45.6" y="81">ADDR8</text>
<text x="45.6" y="83.5">ADDR9</text>
<text x="45.7" y="78.4">ADDR6</text>
<text x="57.1" y="81">8</text>
<text x="57.1" y="79.7">7</text>
<text x="57.1" y="78.4">6</text>
<text x="57.1" y="83.5">5</text>
<text x="62.7" y="81">1</text>
<text x="62.7" y="79.7">2</text>
<text x="62.7" y="78.4">3</text>
<text x="62.7" y="83.5">4</text>
<text x="75.1" y="83.7">110</text>
<text x="75.7" y="78.8">41</text>
<text x="75.7" y="80">59</text>
<text x="75.7" y="81.3">76</text>
<text x="75.7" y="82.6">58</text>
<text x="78" y="78.2">ADDR3</text>
<text x="78" y="79.4">ADDR4</text>
<text x="78" y="80.7">ADDR5</text>
<text x="78" y="82">ADDR6</text>
<text x="78" y="83.2">ADDR7</text>
<text x="124.7" y="82.9">DATA10</text>
<text x="125.4" y="80.4">DATA8</text>
<text x="125.4" y="81.6">DATA9</text>
<text x="125.5" y="79.4">DATA7</text>
<text x="125.5" y="78.2">DATA6</text>
<text x="129.7" y="80.9">32</text>
<text x="129.7" y="82.1">17</text>
<text x="129.7" y="83.4">48</text>
<text x="129.8" y="79.8">64</text>
<text x="129.8" y="78.8">14</text>
<text x="138.2" y="80">DATA8</text>
<text x="138.2" y="81.1">DATA9</text>
<text x="138.2" y="82.4">DATA10</text>
<text x="138.2" y="83.7">DATA11</text>
<text x="138.3" y="79">DATA7</text>
<text x="190.2" y="81.6" transform="rotate(-90 190.2 81.6)">2</text>
<text x="45" y="84.8">ADDR10</text>
<text x="45" y="86">ADDR11</text>
<text x="45" y="87.3">ADDR12</text>
<text x="45.1" y="89.8">ADDR13</text>
<text x="57.1" y="87.3">8</text>
<text x="57.1" y="86">7</text>
<text x="57.1" y="84.8">6</text>
<text x="57.1" y="89.8">5</text>
<text x="62.7" y="87.3">1</text>
<text x="62.7" y="86">2</text>
<text x="62.7" y="84.8">3</text>
<text x="62.7" y="89.8">4</text>
<text x="75.7" y="85">25</text>
<text x="75.7" y="87.6">42</text>
<text x="75.7" y="88.8">26</text>
<text x="76.3" y="86.3">8</text>
<text x="78" y="84.5">ADDR8</text>
<text x="78" y="85.8">ADDR9</text>
<text x="78" y="87.1">ADDR10</text>
<text x="78" y="88.2">ADDR11</text>
<text x="78" y="89.5">ADDR12</text>
<text x="124.7" y="84.1">DATA11</text>
<text x="124.7" y="85.4">DATA12</text>
<text x="124.7" y="86.6">DATA13</text>
<text x="124.7" y="87.9">DATA14</text>
<text x="124.7" y="89.2">DATA15</text>
<text x="129.7" y="84.7">66</text>
<text x="129.7" y="86">49</text>
<text x="129.7" y="87.2">65</text>
<text x="129.7" y="88.4">34</text>
<text x="129.7" y="89.7">50</text>
<text x="138.1" y="87.5">DATA14</text>
<text x="138.1" y="88.7">DATA15</text>
<text x="138.2" y="84.9">DATA12</text>
<text x="138.2" y="86.2">DATA13</text>
<text x="180.2" y="89.2" transform="rotate(-90 180.2 89.2)">1</text>
<text x="190.2" y="89.2" transform="rotate(-90 190.2 89.2)">1</text>
<text x="190.2" y="86" transform="rotate(-90 190.2 86)">1</text>
<text x="45.1" y="91">ADDR14</text>
<text x="45.1" y="92.3">ADDR15</text>
<text x="45.1" y="93.6">ADDR16</text>
<text x="57.1" y="93.6">8</text>
<text x="57.1" y="92.3">7</text>
<text x="57.1" y="91">6</text>
<text x="62.7" y="93.6">1</text>
<text x="62.7" y="92.3">2</text>
<text x="62.7" y="91">3</text>
<text x="64.3" y="95.3">ADDR17</text>
<text x="75" y="95">111</text>
<text x="75.1" y="90.1">127</text>
<text x="75.7" y="91.4">77</text>
<text x="75.7" y="92.6">43</text>
<text x="75.7" y="93.8">60</text>
<text x="77.9" y="95.7">ADDR17/GPA2</text>
<text x="78" y="90.8">ADDR13</text>
<text x="78" y="92">ADDR14</text>
<text x="78" y="93.3">ADDR15</text>
<text x="78" y="94.5">ADDR16/GPA1</text>
<text x="124.7" y="90.4">DATA16</text>
<text x="124.7" y="91.6">DATA17</text>
<text x="124.7" y="92.9">DATA18</text>
<text x="124.7" y="94.2">DATA19</text>
<text x="124.7" y="95.4">DATA20</text>
<text x="129.7" y="90.9">83</text>
<text x="129.7" y="92.2">82</text>
<text x="129.7" y="93.5">81</text>
<text x="129.7" y="94.7">80</text>
<text x="129.7" y="95.9">84</text>
<text x="138" y="92.5">DATA18</text>
<text x="138" y="93.7">DATA19</text>
<text x="138" y="94.9">DATA20</text>
<text x="138.1" y="90">DATA16</text>
<text x="138.1" y="91.2">DATA17</text>
<text x="180.2" y="93.4" transform="rotate(-90 180.2 93.4)">2</text>
<text x="190.2" y="93.4" transform="rotate(-90 190.2 93.4)">2</text>
<text x="64.3" y="96.4">ADDR18</text>
<text x="64.3" y="97.7">ADDR19</text>
<text x="64.3" y="99.1">ADDR20</text>
<text x="64.3" y="100.3">ADDR21</text>
<text x="64.4" y="101.5">ADDR22</text>
<text x="75.1" y="101.3">129</text>
<text x="75.1" y="97.6">128</text>
<text x="75.6" y="96.3">94</text>
<text x="75.7" y="98.7">61</text>
<text x="75.7" y="100">44</text>
<text x="77.9" y="97">ADDR18/GPA3</text>
<text x="78" y="99.5">ADDR20/GPA5</text>
<text x="78" y="100.8">ADDR21/GPA6</text>
<text x="78" y="98.2">ADDR19/GPA4</text>
<text x="124.7" y="96.7">DATA21</text>
<text x="124.7" y="98">DATA22</text>
<text x="124.7" y="99.2">DATA23</text>
<text x="124.7" y="100.4">DATA24</text>
<text x="124.7" y="101.7">DATA25</text>
<text x="129.7" y="97.2">100</text>
<text x="129.7" y="98.5">115</text>
<text x="129.7" y="99.8">85</text>
<text x="129.7" y="101">114</text>
<text x="138" y="96.2">DATA21</text>
<text x="138.1" y="97.5">DATA22</text>
<text x="138.1" y="98.7">DATA23</text>
<text x="138.1" y="100">DATA24</text>
<text x="138.1" y="101.3">DATA25</text>
<text x="64.3" y="104.1">ADDR24</text>
<text x="64.3" y="106.6">ADDR26</text>
<text x="64.3" y="102.8">ADDR23</text>
<text x="64.3" y="105.3">ADDR25</text>
<text x="75.1" y="105.1">112</text>
<text x="75.7" y="102.5">78</text>
<text x="75.7" y="103.8">45</text>
<text x="75.7" y="106.4">62</text>
<text x="78" y="102">ADDR22/GPA7</text>
<text x="78" y="103.2">ADDR23/GPA8</text>
<text x="78" y="104.5">ADDR24/GPA9</text>
<text x="78" y="105.8">ADDR25/GPA10</text>
<text x="78" y="107">ADDR26/GPA11</text>
<text x="124.7" y="103">DATA26</text>
<text x="124.7" y="104.2">DATA27</text>
<text x="124.7" y="105.4">DATA28</text>
<text x="124.7" y="106.7">DATA29</text>
<text x="124.7" y="108">DATA30</text>
<text x="129.7" y="102.3">99</text>
<text x="129.7" y="103.5">97</text>
<text x="129.7" y="104.7">113</text>
<text x="129.7" y="106">118</text>
<text x="129.7" y="107.3">132</text>
<text x="138" y="105.1">DATA28</text>
<text x="138.1" y="102.5">DATA26</text>
<text x="138.1" y="103.7">DATA27</text>
<text x="138.1" y="106.3">DATA29</text>
<text x="138.1" y="107.5">DATA30</text>
<text x="85.6" y="112.5" transform="rotate(-90 85.6 112.5)">AINO</text>
<text x="86.8" y="112.5" transform="rotate(-90 86.8 112.5)">AIN1</text>
<text x="88.1" y="112.5" transform="rotate(-90 88.1 112.5)">AIN2</text>
<text x="89.3" y="112.5" transform="rotate(-90 89.3 112.5)">AIN3</text>
<text x="90.6" y="112.5" transform="rotate(-90 90.6 112.5)">AIN4/TSYM</text>
<text x="92.2" y="112.5" transform="rotate(-90 92.2 112.5)">AIN5/TSYP</text>
<text x="93.5" y="112.5" transform="rotate(-90 93.5 112.5)">AIN6/TSXM</text>
<text x="94.7" y="112.5" transform="rotate(-90 94.7 112.5)">AIN7/TSXP</text>
<text x="96" y="112.5" transform="rotate(-90 96 112.5)">VREF</text>
<text x="97.2" y="112.5" transform="rotate(-90 97.2 112.5)">EXTCLK</text>
<text x="98.5" y="112.5" transform="rotate(-90 98.5 112.5)">CLKOUT0/GPH9</text>
<text x="99.7" y="112.5" transform="rotate(-90 99.7 112.5)">CLKOUT1/GPH10</text>
<text x="101" y="112.5" transform="rotate(-90 101 112.5)">MPLLCAP</text>
<text x="102.3" y="112.5" transform="rotate(-90 102.3 112.5)">UPLLCAP</text>
<text x="103.5" y="112.5" transform="rotate(-90 103.5 112.5)">OM2</text>
<text x="104.8" y="112.5" transform="rotate(-90 104.8 112.5)">OM3</text>
<text x="106" y="112.5" transform="rotate(-90 106 112.5)">XTIPLL</text>
<text x="107.3" y="112.5" transform="rotate(-90 107.3 112.5)">XTOPLL</text>
<text x="108.5" y="112.5" transform="rotate(-90 108.5 112.5)">XTIRTC</text>
<text x="109.8" y="112.5" transform="rotate(-90 109.8 112.5)">XTORTC</text>
<text x="112.4" y="112.5" transform="rotate(-90 112.4 112.5)">TOUT0/GPB0</text>
<text x="113.5" y="112.5" transform="rotate(-90 113.5 112.5)">TOUT1/GPB1</text>
<text x="114.8" y="112.5" transform="rotate(-90 114.8 112.5)">TOUT2/GPB2</text>
<text x="116.1" y="112.5" transform="rotate(-90 116.1 112.5)">TOUT3/GPB3</text>
<text x="117.3" y="112.5" transform="rotate(-90 117.3 112.5)">TCLK0/GPB4</text>
<text x="118.6" y="112.5" transform="rotate(-90 118.6 112.5)">TCLK1/EINT19/GPG11</text>
<text x="124.7" y="109.2">DATA31</text>
<text x="129.7" y="108.6">98</text>
<text x="138" y="108.8">DATA31</text>
<text x="74.8" y="119.6">AIN2</text>
<text x="74.8" y="118.5">AIN1</text>
<text x="74.8" y="117.2">AIN0</text>
<text x="84.8" y="115.1" transform="rotate(-90 84.8 115.1)">252</text>
<text x="86.1" y="115.1" transform="rotate(-90 86.1 115.1)">289</text>
<text x="87.4" y="115.1" transform="rotate(-90 87.4 115.1)">253</text>
<text x="88.6" y="115.1" transform="rotate(-90 88.6 115.1)">236</text>
<text x="89.8" y="115.1" transform="rotate(-90 89.8 115.1)">271</text>
<text x="91.5" y="115.1" transform="rotate(-90 91.5 115.1)">272</text>
<text x="92.8" y="115.1" transform="rotate(-90 92.8 115.1)">254</text>
<text x="94.1" y="115.1" transform="rotate(-90 94.1 115.1)">237</text>
<text x="95.2" y="115.1" transform="rotate(-90 95.2 115.1)">288</text>
<text x="96.5" y="115.2" transform="rotate(-90 96.5 115.2)">131</text>
<text x="97.7" y="115.2" transform="rotate(-90 97.7 115.2)">247</text>
<text x="99" y="115.3" transform="rotate(-90 99 115.3)">231</text>
<text x="100.3" y="115.1" transform="rotate(-90 100.3 115.1)">218</text>
<text x="101.5" y="115.1" transform="rotate(-90 101.5 115.1)">238</text>
<text x="102.8" y="115.1" transform="rotate(-90 102.8 115.1)">234</text>
<text x="104.1" y="115.1" transform="rotate(-90 104.1 115.1)">268</text>
<text x="105.3" y="115.1" transform="rotate(-90 105.3 115.1)">116</text>
<text x="106.6" y="115.1" transform="rotate(-90 106.6 115.1)">117</text>
<text x="107.9" y="115.1" transform="rotate(-90 107.9 115.1)">201</text>
<text x="109.1" y="115.1" transform="rotate(-90 109.1 115.1)">182</text>
<text x="111.6" y="115.1" transform="rotate(-90 111.6 115.1)">142</text>
<text x="112.9" y="115.1" transform="rotate(-90 112.9 115.1)">141</text>
<text x="114.1" y="115.1" transform="rotate(-90 114.1 115.1)">143</text>
<text x="115.3" y="115.2" transform="rotate(-90 115.3 115.2)">156</text>
<text x="116.6" y="115.3" transform="rotate(-90 116.6 115.3)">157</text>
<text x="117.9" y="115.1" transform="rotate(-90 117.9 115.1)">284</text>
<text x="124.5" y="114.3">S3C2440L</text>
<text x="135.2" y="117.5">GPG11/EINT19</text>
<text x="135.2" y="118.6">GPB4/L3CLOCK</text>
<text x="191.3" y="119.3" transform="rotate(-90 191.3 119.3)">1</text>
<text x="191.3" y="114.9" transform="rotate(-90 191.3 114.9)">2</text>
<text x="71.7" y="122.2">AIN4/TSYM</text>
<text x="71.8" y="124.7">AIN6/TSXM</text>
<text x="71.9" y="123.4">AIN5/TSYP</text>
<text x="72" y="125.9">AIN7/TSXP</text>
<text x="74.8" y="120.9">AIN3</text>
<text x="135.6" y="121.3">GPB3/L3DATA</text>
<text x="135.6" y="122.8">GPB2/L3MODE</text>
<text x="135.7" y="124.1">GPB1/TOUT1</text>
<text x="135.7" y="125.2">GPB0/TOUT0</text>
<text x="181.4" y="122.4" transform="rotate(-90 181.4 122.4)">1</text>
<text x="191.3" y="122.4" transform="rotate(-90 191.3 122.4)">1</text>
<text x="60.7" y="128.4">NTRST</text>
<text x="71.5" y="129.8">VDD33V</text>
<text x="87.6" y="130.9" transform="rotate(-90 87.6 130.9)">1</text>
<text x="132.5" y="126.8">XTO_RTC</text>
<text x="132.5" y="128">XTI_RTC</text>
<text x="132.5" y="129.4">XTO_PLL</text>
<text x="132.5" y="130.7">XTI_PLL</text>
<text x="181.4" y="126.7" transform="rotate(-90 181.4 126.7)">2</text>
<text x="191.3" y="126.7" transform="rotate(-90 191.3 126.7)">2</text>
<text x="26.5" y="135.9">VDD33V</text>
<text x="60.5" y="136">NRESET</text>
<text x="87.6" y="135.1" transform="rotate(-90 87.6 135.1)">2</text>
<text x="93.7" y="137.3">VDD33V</text>
<text x="110.3" y="137.5">CLKOUT0</text>
<text x="110.3" y="136.2">CLKOUT1</text>
<text x="120.7" y="134.6" transform="rotate(-90 120.7 134.6)">1</text>
<text x="127.4" y="134.6" transform="rotate(-90 127.4 134.6)">1</text>
<text x="133.9" y="134.4" transform="rotate(-90 133.9 134.4)">1</text>
<text x="120.7" y="138.9" transform="rotate(-90 120.7 138.9)">2</text>
<text x="127.4" y="138.9" transform="rotate(-90 127.4 138.9)">2</text>
<text x="133.9" y="138.7" transform="rotate(-90 133.9 138.7)">2</text>
<text x="211.8" y="174.6">COMPANY:</text>
<text x="180.4" y="185.3">DRAWN:</text>
<text x="199.2" y="185.3">DATED:</text>
<text x="211.8" y="180.9">TITLE:</text>
<text x="180.4" y="190.3">CHECKED:</text>
<text x="199.2" y="190.3">DATED:</text>
<text x="216.9" y="190.9">CODE:</text>
<text x="228.9" y="190.9">SIZE:</text>
<text x="247.1" y="190.9">DRAWING NO:</text>
<text x="269.1" y="190.9">REV:</text>
<text x="180.4" y="195.3">QUALITY CONTROL:</text>
<text x="199.2" y="195.3">DATED:</text>
<text x="180.4" y="200.3">RELEASED:</text>
<text x="199.2" y="200.3">DATED:</text>
<text x="211.9" y="202.3">SCALE:</text>
<text x="252.1" y="202.3">SHEET:</text>
<text x="257.3" y="202.3">OF</text>
</g>
<g font-size=".8">
<text x="189.9" y="40.5">C17</text>
<text x="189.9" y="41.6">100nF</text>
<text x="198.1" y="40.6">C19</text>
<text x="198.1" y="41.7">100nF</text>
<text x="206.1" y="39.5">C27</text>
<text x="206.1" y="40.6">10uF/16V</text>
<text x="117.3" y="43.5">22Ω</text>
<text x="55" y="52.8">LED9</text>
<text x="116.1" y="51.2">22 RA1</text>
<text x="55" y="56.6">SMD TYPE (GREEN)</text>
<text x="173.2" y="59.8">C45</text>
<text x="179.5" y="59.8">C51</text>
<text x="185.8" y="59.8">C47</text>
<text x="192.3" y="59.4">C31</text>
<text x="198.5" y="59.6">C37</text>
<text x="205.3" y="59.4">C9</text>
<text x="213.7" y="59.4">C29</text>
<text x="221.8" y="58.9">C38</text>
<text x="231" y="59.3">C30</text>
<text x="126" y="60.6">4.7K</text>
<text x="131.6" y="60.6">R9</text>
<text x="173.2" y="60.9">100nF</text>
<text x="179.5" y="60.9">100nF</text>
<text x="185.8" y="60.9">100nF</text>
<text x="192.3" y="60.6">100nF</text>
<text x="198.5" y="60.8">100nF</text>
<text x="205.3" y="60.6">10uF/16V</text>
<text x="213.7" y="60.6">10uF/16V</text>
<text x="221.8" y="60">10uF/16V</text>
<text x="231" y="60.4">10uF/16V</text>
<text x="54.8" y="70.6">RA4</text>
<text x="63.8" y="70.3">22Ω</text>
<text x="54.8" y="76.9">RA6</text>
<text x="62.7" y="76">22</text>
<text x="63.8" y="76.6">22Ω</text>
<text x="54.8" y="83.2">RA7</text>
<text x="62.7" y="82.3">22</text>
<text x="63.8" y="82.9">22Ω</text>
<text x="214.5" y="80.1">XTI_PLL</text>
<text x="54.8" y="89.5">RA8</text>
<text x="62.7" y="88.6">22</text>
<text x="63.8" y="89.2">22Ω</text>
<text x="187.7" y="84.2" transform="rotate(-90 187.7 84.2)">X6</text>
<text x="192.7" y="84.2" transform="rotate(-90 192.7 84.2)">12MHz</text>
<text x="214.8" y="88">XTO_PLL</text>
<text x="62.7" y="94.8">22</text>
<text x="182.5" y="90.9">C71</text>
<text x="182.5" y="92">22pf</text>
<text x="192.6" y="90.9">C56</text>
<text x="192.6" y="92">22pf</text>
<text x="215.7" y="113.4">XTI_RTC</text>
<text x="188.9" y="117.4" transform="rotate(-90 188.9 117.4)">X5</text>
<text x="193.9" y="117.4" transform="rotate(-90 193.9 117.4)">32.768KHz</text>
<text x="183.7" y="124.2">C52</text>
<text x="183.7" y="125.3">22pf</text>
<text x="193.7" y="124.2">C18</text>
<text x="193.7" y="125.3">22pf</text>
<text x="215.9" y="121.3">XTO_RTC</text>
<text x="79.8" y="129.2">R20</text>
<text x="85.5" y="129.1">100R</text>
<text x="90.1" y="132.7">C2</text>
<text x="90.1" y="133.8">0.1u</text>
<text x="123.1" y="136.4">C15</text>
<text x="123.1" y="137.6">1000pf</text>
<text x="129.8" y="136.4">C16</text>
<text x="129.8" y="137.5">330pf</text>
<text x="136.3" y="136.2">C20</text>
<text x="136.3" y="137.3">680pf</text>
</g>
<g font-size=".7">
<text x="204" y="39">+</text>
<text x="41.4" y="52.9" transform="rotate(-90 41.4 52.9)">R16</text>
<text x="42.5" y="52.9" transform="rotate(-90 42.5 52.9)">4.7K</text>
<text x="203.3" y="58.9">+</text>
<text x="211.7" y="58.9">+</text>
<text x="219.8" y="58.4">+</text>
<text x="229" y="58.8">+</text>
<text x="48.9" y="128">R24</text>
<text x="54.3" y="128">330Ω</text>
<text x="37.8" y="135.7">R17</text>
<text x="43.2" y="135.7">4.7K</text>
</g>
</svg>
